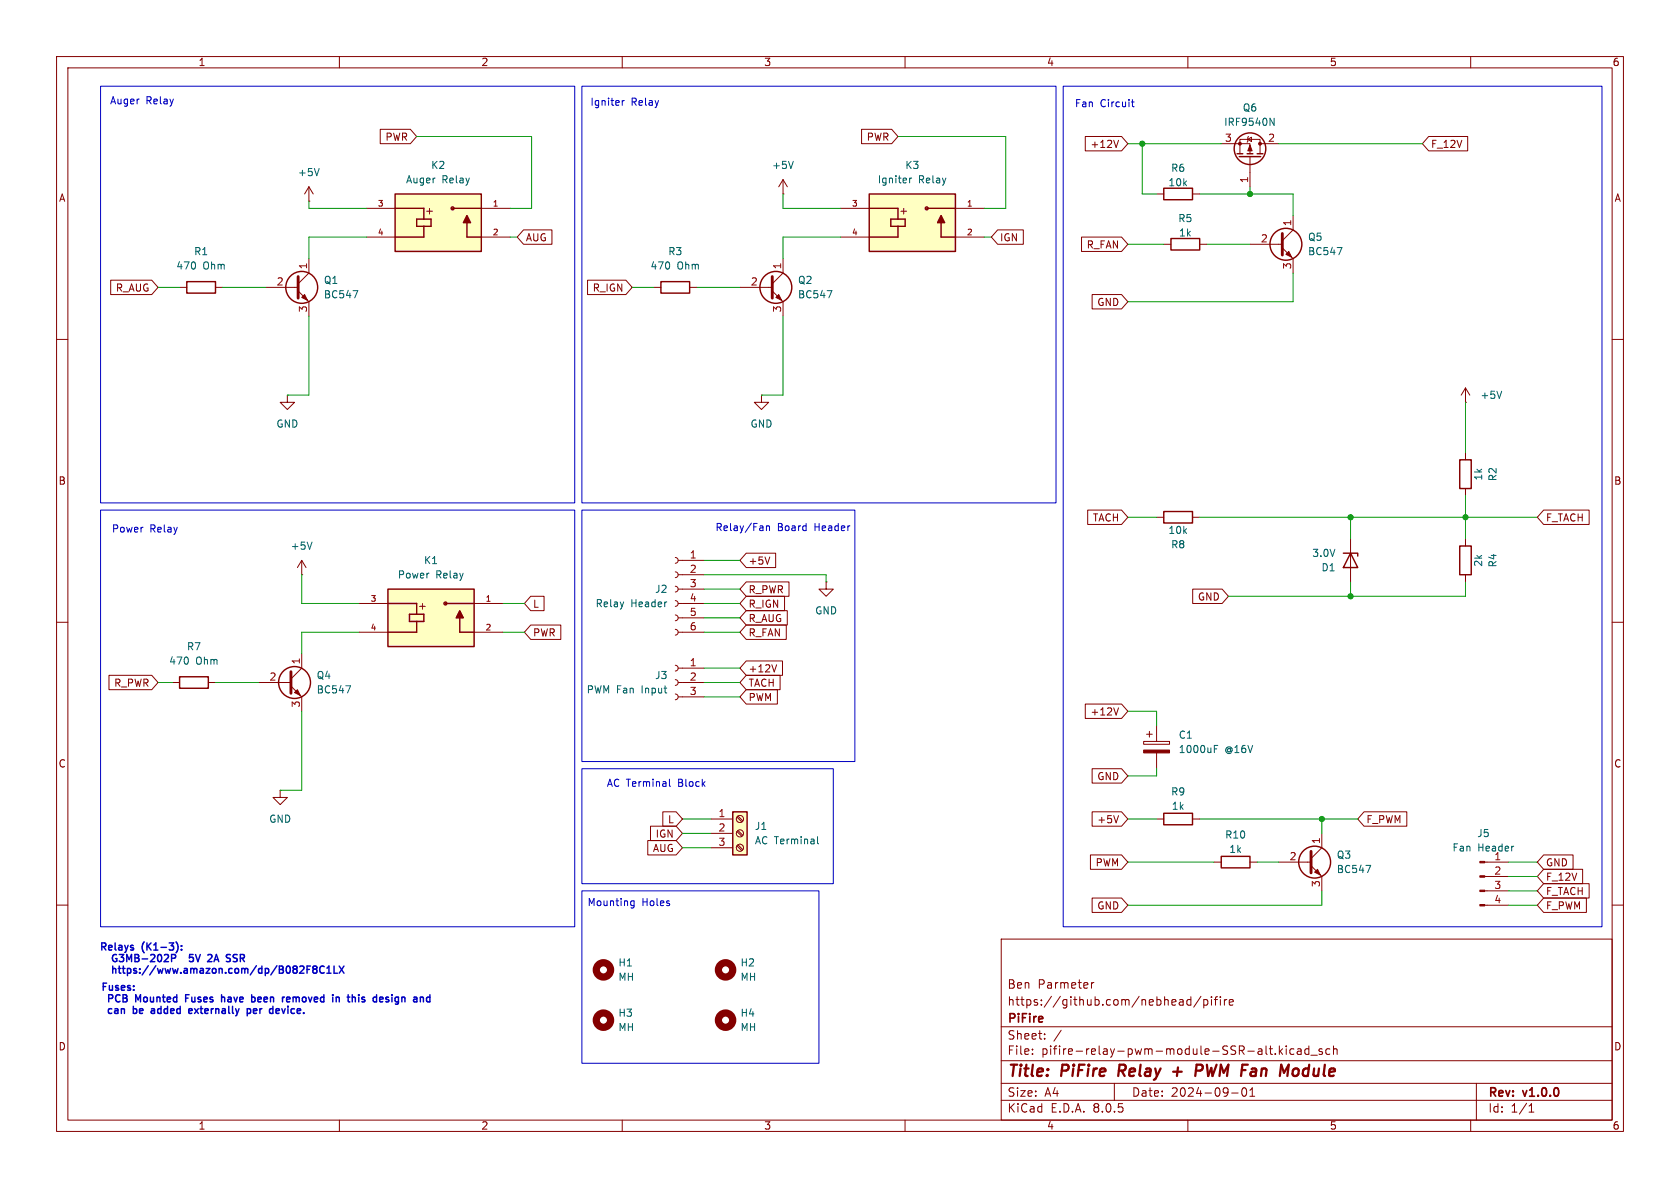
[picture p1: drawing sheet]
<svg xmlns="http://www.w3.org/2000/svg" width="297mm" height="210mm" viewBox="0 0 297 210" stroke-linecap="round" stroke-linejoin="round" font-family="sans-serif">
<g fill="none" stroke="#840000" stroke-width=".18">
<path d="M10 10h277v190h-277zM12 12h273v186h-273zM60 10v2M110 10v2M160 10v2M210 10v2M260 10v2M10 60h2M285 60h2M259.1 95.3v1.2M10 110h2M259.1 101.6v1.3"/>
<path d="M285 110h2M30.5 120.7h1.2M36.8 120.7h1.3M49.5 139.7v1.3h1.3l-1.3 1.2-1.2-1.2h1.2M49.5 139.7h.1M202.2 131.1h4.6v.5h-4.6zM202.7 129.8h1M203.2 129.3v1M204.5 128.3v2.8M204.5 133.1v2.8M10 160h2M285 160h2"/>
<path d="M177 166h108v32h-108zM193 173.7v1M193.4 173.7l-.3 .1-.1 .2M209 176.7l.2 .2v.8M209.2 177.6l-.5 .1M209.2 177.1h-.5M210.5 176.8l-.4-.1-.3 .3v.4l.2 .2h.5M210.5 176.2v1.5M212.3 176.1l-1.3 2M212.8 176.8l.4-.1 .3 .3v.4l-.1 .2h-.6M212.8 176.7v1.5M214.2 176.2v.1"/>
<path d="M214.2 176.7v1M214.7 176.7h.5M215.2 176.2l-.3 .2v1.3M215.7 176.2v.1M215.7 176.7v1M216.5 176.7v1M216.9 176.7l-.3 .1-.1 .2M217.3 177.2l.7-.1v-.3l-.5-.1-.2 .2 .1 .7h.6M60 198v2M110 198v2M160 198v2M177 194.5h108"/>
<path d="M177 191.5h108M177 187.5h108M177 181.5h108M182.5 186.3v.1M182.5 185.5v.1M184.7 183.6v.1M184.7 182.8v.1M187.6 182.1l-1.3 2M197 191.5v3M210 198v2M217.7 193.2h1.2M219.7 192.4l.2-.1a.81 .81 0 0 1 .6 .6 .81 .81 0 0 1-.3 .8l-.2 .1a.81 .81 0 0 1-.3-1.4z"/>
<path d="M221 193.8h.8M221 192.7l.4-.4v1.5M224.4 185.4h.6M224.8 186.4h.2M225.5 186.3v.1M226.2 184.9v1.5M226.3 185.8l.4 .6M226.7 185.4l-.5 .6M227.4 184.9v.1M227.4 185.4v1M228.7 185.5l-.4-.1-.3 .3v.4l.2 .2h.5M229.4 185.5h.6v.9"/>
<path d="M230 185.8h-.5a.29 .29 0 0 0-.2 .3 .29 .29 0 0 0 .2 .3l.5-.1M231.4 185.5l-.4-.1-.3 .3v.4l.1 .2h.6M231.4 184.9v1.5M231.7 186.5h1.2M233.7 185.5l-.3-.1-.2 .2v.2l.5 .2v.3h-.5M235.1 185.5l-.4-.1-.3 .3v.4l.1 .2h.6M235.7 185.5l.3-.1 .3 .1 .1 .9M235.7 184.9v1.5M260 198v2M261 191.5v6.5M270.3 196.6h.9M270.3 195.5l.4-.4v1.5"/>
</g>
<path d="M197.9 188.2l-.2 2M207.4 189.4h1.5M208.3 188.7l-.2 1.5M211.4 189.3h.8a.55 .55 0 0 0 .4-.5 .55 .55 0 0 0-.3-.6h-.7l-.3 2M228.6 189.3a.55 .55 0 0 1 .5-.4 .55 .55 0 0 1 .5 .4l-.1 .5a.6 .6 0 0 1-.9 .3" fill="none" stroke="#840000" stroke-width=".4"/>
<path d="M258.1 96.5h2v5.1h-2zM31.7 119.6h5.1v2.1h-5.1z" fill="none" stroke="#840000" stroke-width=".25"/>
<path d="M202.2 132.6h4.6v.5h-4.6z" fill="#840000" stroke="#840000" stroke-width=".18"/>
<path d="M214.7 132.4h.4M214.7 131.8h.6" fill="none" stroke="#006464" stroke-width=".18"/>
<path d="M68.6 104.1h15.2v10.2h-15.2z" fill="#ffffc2"/>
<g fill="none" stroke="#840000" stroke-width=".25">
<path d="M205.7 33.3h5.1v2h-5.1zM218.7 27.2h1M219.1 27.7h3.8M220.5 27.2h1M222.2 27.2h1.1M207 42.2h5.1v2h-5.1zM205.7 90.4h5.1v2.1h-5.1zM237.5 97.8h2.5v.5M238.8 97.8l1.2 2.5h-2.5zM258.1 81.3h2v5.1h-2zM68.6 104.1h15.2v10.2h-15.2zM68.6 106.7h5.1v1.9"/>
<path d="M72.4 108.6h2.5v1.3h-2.5zM73.7 109.9v1.9h-5.1M78.7 106.7h5.1M81.3 109.2v2.6h2.5M205.7 143.8h5.1v2h-5.1z"/>
<circle cx="221" cy="26.3" r="2.79"/>
<circle cx="227.3" cy="43.2" r="2.82"/>
<circle cx="78.7" cy="106.7" r=".25"/>
</g>
<g fill="none" stroke="#840000" stroke-width=".18">
<path d="M204.5 34.3h1.2M210.8 34.3h1.3M215.9 25.4h5.1v1.8M219.2 27.2v-2.6h3.6v2.6M220.6 24.6l.6-.3v.7zM220.7 24.1l-.1 .2v.7l-.1 .1M221 27.7v5.3M222.8 25.4h3.3M228.6 38.1v2.5l-1.9 1.9M205.7 43.2h1.3M212.1 43.2h1.3M221 43.2h5.7"/>
<path d="M226.7 43.8l1.9 1.9v2.6M259.1 71.1h.1M259.1 68.6v2.5M259.1 68.6l-.8 1.3M259.1 68.6l.7 1.3M204.5 91.4h1.2M210.8 91.4h1.3M238.8 95.3v7.6M259.1 80v1.3M259.1 86.4v1.2M63.5 106.7h5.1M63.5 111.8h5.1"/>
<path d="M74.2 107.2h1M74.7 106.7v1M83.8 106.7h5.1M83.8 111.8h5.1M204.5 144.8h1.2M210.8 144.8h1.3"/>
</g>
<path d="M81.3 108l.6 1.2h-1.3z" fill="#840000" stroke="#840000" stroke-width=".25"/>
<path d="M226.7 41.3v3.8" fill="none" stroke="#840000" stroke-width=".51"/>
<g fill="#840000" stroke="#840000" stroke-width=".18">
<path d="M227.3 45l.5-.5 .5 1z"/>
<path d="M221 25.7l.4 1h-.8z"/>
<circle cx="219.2" cy="25.4" r=".25"/>
<circle cx="222.8" cy="25.4" r=".25"/>
</g>
<path d="M224.5 20.9l.7 1.3v-1.3M236.4 43.8h.8l-.5 1.2M265.5 69.2l-.4 1.2" fill="none" stroke="#006464" stroke-width=".18"/>
<path d="M69.8 34.3h15.3v10.2h-15.3z" fill="#ffffc2"/>
<g fill="none" stroke="#840000" stroke-width=".25">
<path d="M69.8 34.3h15.3v10.2h-15.3zM69.8 36.8h5.1v1.9M73.7 38.7h2.5v1.3h-2.5zM80 36.8h5.1M82.5 39.4v2.5h2.6M74.9 40v1.9h-5.1"/>
<circle cx="80" cy="36.8" r=".25"/>
<circle cx="53.3" cy="50.8" r="2.82"/>
</g>
<g fill="none" stroke="#840000" stroke-width=".18">
<path d="M54.6 35.6h.1M54.6 33l-.8 1.3M54.6 33v2.6M54.6 33l.8 1.3M64.8 36.8h5M75.4 37.3h1.1M75.9 36.8v1M85.1 36.8h5.1M138.4 34.3h.1M138.4 31.8l-.7 1.2M138.4 31.8v2.5M138.4 31.8l.8 1.2"/>
<path d="M47 50.8h5.7M52.7 51.4l1.9 1.9v2.6M54.6 45.7v2.6l-1.9 1.9M64.8 41.9h5M85.1 41.9h5.1M119.4 98.6l.3 .1 .2 .4-.2 .3-.3 .2M119.9 99.1h4.6M119.4 111.3l.3 .1 .2 .4-.2 .3-.3 .2M119.4 108.7l.3 .2 .2 .3-.2 .4-.3 .1M119.4 106.2l.3 .1 .2 .4-.2 .3-.3 .2M119.4 103.6l.3 .2 .2 .3-.2 .4-.3 .1M119.4 101.1l.3 .1 .2 .4-.2 .4-.3 .1"/>
<path d="M119.9 111.8h4.6M119.9 109.2h4.6M119.9 106.7h4.6M119.9 104.1h4.6M119.9 101.6h4.6"/>
</g>
<path d="M82.5 38.1l.7 1.3h-1.3z" fill="#840000" stroke="#840000" stroke-width=".25"/>
<path d="M56.4 29.8l-.4 1.3M140.2 28.5l-.4 1.3M62.4 51.4h.8l-.5 1.2" fill="none" stroke="#006464" stroke-width=".18"/>
<path d="M52.7 48.9v3.8" fill="none" stroke="#840000" stroke-width=".51"/>
<path d="M53.3 52.6l.5-.5 .6 1z" fill="#840000" stroke="#840000" stroke-width=".18"/>
<path d="M153.7 34.3h15.2v10.2h-15.2z" fill="#ffffc2"/>
<g fill="none" stroke="#840000" stroke-width=".25">
<path d="M153.7 34.3h15.2v10.2h-15.2zM153.7 36.8h5v1.9M157.5 38.7h2.5v1.3h-2.5zM163.8 36.8h5.1M166.4 39.4v2.5h2.5M116.8 49.8h5.1v2h-5.1zM158.7 40v1.9h-5"/>
<circle cx="163.8" cy="36.8" r=".25"/>
<circle cx="137.2" cy="50.8" r="2.82"/>
</g>
<g fill="none" stroke="#840000" stroke-width=".18">
<path d="M148.6 36.8h5.1M159.3 37.3h1M159.8 36.8v1M168.9 36.8h5.1M115.6 50.8h1.2M121.9 50.8h1.3M130.8 50.8h5.7M136.5 51.4l1.9 1.9v2.6M138.4 45.7v2.6l-1.9 1.9M148.6 41.9h5.1M168.9 41.9h5.1M134.6 69.9v1.2h1.3l-1.3 1.3-1.3-1.3h1.3"/>
<path d="M134.6 69.9h.1"/>
</g>
<path d="M166.4 38.1l.6 1.3h-1.3z" fill="#840000" stroke="#840000" stroke-width=".25"/>
<path d="M160.8 31.5v.8M161.2 31.5l-.4 .2M146.2 51.4h.9l-.6 1.2" fill="none" stroke="#006464" stroke-width=".18"/>
<path d="M136.5 48.9v3.8" fill="none" stroke="#840000" stroke-width=".51"/>
<path d="M137.2 52.6l.5-.5 .5 1z" fill="#840000" stroke="#840000" stroke-width=".18"/>
<path d="M129.5 143.5h2.6v7.6h-2.6z" fill="#ffffc2"/>
<g fill="none" stroke="#840000" stroke-width=".25">
<path d="M33 49.8h5.1v2h-5.1zM129.5 143.5h2.6v7.6h-2.6zM215.9 151.4h5.1v2h-5.1z"/>
<circle cx="52.1" cy="120.6" r="2.82"/>
<circle cx="232.4" cy="152.4" r="2.82"/>
</g>
<g fill="none" stroke="#840000" stroke-width=".18">
<path d="M67.2 22.9h5.3l1.2 1.2-1.2 1.3h-5.3zM152.3 22.9h5.3l1.1 1.2-1.1 1.3h-5.3zM191.9 24.1h6.4l1.1 1.3-1.1 1.3h-6.4zM197.7 24.8l-.4 1.3M252.6 24.1h6.9v2.6h-6.9l-1.1-1.3zM19.6 49.5h7.2l1.1 1.3-1.1 1.3h-7.2zM31.7 50.8h1.3M38.1 50.8h1.3M92.6 40.6h5v2.6h-5l-1.2-1.3zM103.9 49.5h6.7l1.2 1.3-1.2 1.3h-6.7zM176.4 40.6h4.5v2.6h-4.5l-1.1-1.3zM191.2 41.9h7.1l1.1 1.3-1.1 1.3h-7.1z"/>
<path d="M193.1 52.1h5.2l1.1 1.2-1.1 1.3h-5.2zM50.8 69.9v1.2h1.3l-1.3 1.3-1.3-1.3h1.3M50.8 69.9h.1M53.3 99.1v2.5M53.3 99.1l-.7 1.2M53.3 99.1l.8 1.2M131.9 97.8h5.2v2.5h-5.2l-1.1-1.2zM136.1 98.5l-.4 1.2M192.3 90.2h6l1.1 1.2-1.1 1.3h-6zM272.9 90.2h8v2.5h-8l-1.1-1.3zM19.3 119.4h7.5l1.1 1.3-1.1 1.2h-7.5zM53.3 101.6h.1"/>
<path d="M53.3 115.6v2.5l-1.9 1.9M93.8 110.5h5.3v2.5h-5.3l-1.1-1.2zM93.8 105.4h2.4v2.6h-2.4l-1.1-1.3zM119.4 117.6l.3 .2 .2 .3-.2 .4-.3 .1M119.9 118.1h4.6M131.9 110.5h7.1v2.5h-7.1l-1.1-1.2zM131.9 105.4h6.8v2.6h-6.8l-1.1-1.3zM131.9 102.9h7.6v2.5h-7.6l-1.1-1.3zM131.9 116.8h6.4v2.6h-6.4l-1.1-1.3zM131.9 107.9h7.3v2.6h-7.3l-1.1-1.3zM131.9 119.4h6v2.5h-6l-1.1-1.2zM137.3 117.5l-.4 1.3"/>
<path d="M146 102.9v1.2h1.3l-1.3 1.3-1.2-1.3h1.2M146 102.9h.1M210.9 104.1h5.2l1.1 1.3-1.1 1.3h-5.2zM45.7 120.7h5.7M51.4 121.3l1.9 1.9v2.5M119.4 122.7l.3 .1 .2 .4-.2 .3-.3 .2M119.4 120.1l.3 .2 .2 .4-.2 .3-.3 .2M119.9 123.2h4.6M119.9 120.7h4.6M131.9 121.9h5.5v2.6h-5.5l-1.1-1.3zM191.9 124.5h6.4l1.1 1.2-1.1 1.3h-6.4zM193.1 135.9h5.2l1.1 1.3-1.1 1.2h-5.2z"/>
<path d="M197.7 125.1l-.4 1.3M114.5 148.6h5l1.1 1.3-1.1 1.2h-5zM115 146h4.5l1.1 1.3-1.1 1.3h-4.5zM117.2 143.5h2.3l1.1 1.3-1.1 1.3h-2.3zM125.7 144.8h3.8M125.7 147.3h3.8M125.7 149.9h3.8M130.3 149.5l.8 .9M130.3 147l.8 .8M130.3 144.4l.8 .9M130.5 149.4l.8 .8M130.5 146.8l.8 .9"/>
<path d="M130.5 144.3l.8 .8M192.8 151.1h5.5l1.1 1.3-1.1 1.3h-5.5zM193.1 158.7h5.2l1.1 1.3-1.1 1.3h-5.2zM193.1 143.5h5.2l1.1 1.3-1.1 1.3h-5.2zM197.7 144.2l-.4 1.3M214.6 152.4h1.3M221 152.4h1.2M226.1 152.4h5.7M231.8 153l1.9 1.9v2.6M233.7 147.3v2.6l-1.9 1.9M241.1 143.5h7.6v2.6h-7.6l-1.1-1.3zM262.5 152.4h4.2"/>
<path d="M262.5 157.5h4.2M262.5 154.9h4.2M272.9 153.7h6.9v2.5h-6.9l-1.1-1.3zM272.9 158.7h7.6v2.6h-7.6l-1.1-1.3zM272.9 151.1h5.2v2.6h-5.2l-1.1-1.3zM272.9 156.2h8v2.6h-8l-1.1-1.3zM262.5 160h4.2"/>
<circle cx="130.8" cy="149.9" r=".63"/>
<circle cx="130.8" cy="144.8" r=".63"/>
<circle cx="130.8" cy="147.3" r=".63"/>
</g>
<path d="M55.2 95.8l-.5 1.3M61.1 121.2h.9l-.6 1.3M144.5 147.9v1.1l.2 .2M241.5 153h.8l-.5 1.2" fill="none" stroke="#006464" stroke-width=".18"/>
<path d="M51.4 118.7v3.9M231.8 150.5v3.8" fill="none" stroke="#840000" stroke-width=".51"/>
<g fill="#840000" stroke="#840000" stroke-width=".18">
<path d="M52.1 122.4l.5-.5 .5 1z"/>
<path d="M232.4 154.2l.5-.5 .5 1z"/>
<path d="M261.6 159.9h.9v.2h-.9z"/>
<path d="M261.6 157.4h.9v.2h-.9z"/>
<path d="M261.6 154.8h.9v.3h-.9z"/>
<path d="M261.6 152.3h.9v.2h-.9z"/>
</g>
<g fill="none" stroke="#840000" stroke-width="1.3">
<circle cx="106.7" cy="171.4" r="1.27"/>
<circle cx="128.3" cy="171.4" r="1.27"/>
<circle cx="106.7" cy="180.3" r="1.27"/>
<circle cx="128.3" cy="180.3" r="1.27"/>
</g>
<g fill="none" stroke="#0000c2" stroke-width=".18">
<path d="M17.8 15.2h83.8v73.7h-83.8zM102.9 15.2h83.8v73.7h-83.8zM110 17.8v.8M110.4 17.8l-.4 .2M188 15.2h95.2v148.6h-95.2zM200 18h.5M200.2 17.6v1.1l.3 .2M17.8 90.2h83.8v73.6h-83.8zM102.9 90.2h48.2v44.4h-48.2zM135.5 93v.8M135.5 93.1l.2-.1h.3v.8M102.9 135.9h44.4v20.3h-44.4z"/>
<path d="M118.3 137.7v1.1l.2 .2M102.9 157.5h41.9v30.5h-41.9zM111.6 160l.1 .1 .4-.1M112.1 159.2v1.1l-.2 .2h-.3M112.1 159.3l-.4-.1-.1 .2"/>
</g>
<g fill="none" stroke="#0000c2" stroke-width=".25">
<path d="M19.9 169.3l.1 .5M19.9 170.8v1.2M20 171.3h-.1M23.6 177.9v1.3M23.6 179.1l.1 .1M23.7 178.3l-.1 .1M24.4 176.7l-.4-.9v1.3M26.7 179l.2 .2 .4-.1M26.8 178.4l.3-.1 .2 .2M27.3 178.6l-.4 .1-.2 .2M30.9 169.3l-.1 .1M31.2 166.6a1.49 1.49 0 0 1 0 1.8"/>
<path d="M32.1 167.8v.2M32.1 167.2v.1M32.8 176.4h.4M33.4 175.8h-.6v1.3M33.5 178.3l.4 .1 .1 .2-.6 .1M33.9 179.1l-.4 .1M34.1 168.7h-.6v.6l.2-.1 .4 .1 .1 .2-.1 .4-.1 .1-.5-.1M34.4 178.3l.7 .9M35.1 178.3l-.7 .9M37.8 170l.5-1.3 .4 1.3M38 169.6h.6M39.5 176.3l.2 .1v.7"/>
<path d="M41.5 168.7l.4 .1M41.7 169.4l.2 .2-.2 .4M43.8 178.3h.3l.2 .2v.5l-.5 .2M45.3 178.4l-.3-.1-.2 .2 .1 .6h.4M45.4 178.6l-.6 .1M46.1 176.3h-.3l-.2 .1v.6h.5M46.2 176.6l-.6 .1M48.2 177.9v1.3M49 178.3l.3 .1 .1 .2-.6 .1M49.3 179.1l-.3 .1M51.1 176.3l.2 .3-.6 .1M51.2 177l-.1 .1"/>
<path d="M51.8 176.3v.8M52.2 176.3l-.4 .1M57.3 170.9a.6 .6 0 0 0-.8 .4 .6 .6 0 0 0 .6 .7l.2-.1M57.8 172h.7M57.8 171.1l.4-.3v1.2M59.1 170.8v1.2h.6M60 170.8l.8 1.2M60.8 170.8l-.8 1.2M61.4 176.3h.5M64 176.5l.5 .4-.2 .2-.3-.1M64.5 176.3h-.3l-.2 .1M69.3 175.8v.2"/>
<path d="M69.3 176.3v.8"/>
</g>
<g fill="none" stroke="#009600" stroke-width=".18">
<path d="M54.6 35.6v1.2h10.2M73.7 24.1h20.3v12.7h-3.8M138.4 34.3v2.5h10.2M158.7 24.1h19.1v12.7h-3.8M199.4 25.4h16.5M201.9 25.4v8.9h2.6M212.1 34.3h16.5v3.8M221 33v1.3M226.1 25.4h25.4M27.9 50.8h3.8M39.4 50.8h7.6M54.6 55.9v14h-3.8"/>
<path d="M64.8 41.9h-10.2v3.8M90.2 41.9h1.2M111.8 50.8h3.8M123.2 50.8h7.6M138.4 55.9v14h-3.8M148.6 41.9h-10.2v3.8M174 41.9h1.3M199.4 43.2h6.3M213.4 43.2h7.6M228.6 48.3v5h-29.2M259.1 71.1v8.9M124.5 99.1h6.3"/>
<path d="M199.4 91.4h5.1M212.1 91.4h59.7M238.8 91.4v3.9M259.1 87.6v7.7M53.3 101.6v5.1h10.2M63.5 111.8h-10.2v3.8M88.9 111.8h3.8M88.9 106.7h3.8M124.5 101.6h21.5v1.3M124.5 111.8h6.3M124.5 106.7h6.3M124.5 118.1h6.3"/>
<path d="M124.5 109.2h6.3M124.5 104.1h6.3M238.8 102.9v2.5M259.1 102.9v2.5h-41.9M27.9 120.7h2.6M38.1 120.7h7.6M53.3 125.7v14h-3.8M124.5 120.7h6.3M124.5 123.2h6.3M199.4 125.7h5.1v2.6M204.5 135.9v1.3h-5.1M120.6 149.9h5.1"/>
<path d="M120.6 147.3h5.1M120.6 144.8h5.1M199.4 144.8h5.1M199.4 152.4h15.2M212.1 144.8h27.9M222.2 152.4h3.9M233.7 157.5v2.5h-34.3M233.7 144.8v2.5M266.7 154.9h5.1M266.7 157.5h5.1M266.7 152.4h5.1M266.7 160h5.1"/>
</g>
<g fill="#009600" stroke="#009600" stroke-width=".18">
<circle cx="221" cy="34.3" r=".46"/>
<circle cx="238.8" cy="91.4" r=".46"/>
<circle cx="259.1" cy="91.4" r=".46"/>
<circle cx="238.8" cy="105.4" r=".46"/>
<circle cx="233.7" cy="144.8" r=".46"/>
<circle cx="201.9" cy="25.4" r=".46"/>
</g>
<g font-size="2.8" fill="#840000">
<text x="178" y="190.9">Title:</text>
<text x="187.7" y="190.9">PiFire</text>
<text x="198.6" y="190.9">Relay</text>
<text x="213.8" y="190.9">PWM Fan</text>
<text x="230.3" y="190.9">Module</text>
</g>
<g font-size="2.1" fill="#840000">
<text x="178" y="178">https://github.com/nebhead/pifire</text>
<text x="178" y="175">Ben</text>
<text x="183.4" y="175">Parmeter</text>
<text x="178" y="184">Sheet:</text>
<text x="178" y="181.2">PiFire</text>
<text x="178" y="186.7">File:</text>
<text x="184.1" y="186.7">pifire-relay-pwm-module-SSR-alt.kicad_sch</text>
<text x="178" y="196.9">KiCad</text>
<text x="178" y="194.1">Size:</text>
<text x="184.7" y="194.1">A4</text>
<text x="185.7" y="196.9">E.D.A.</text>
<text x="193.3" y="196.9">8.0.5</text>
<text x="200" y="194.1">Date:</text>
<text x="207" y="194.1">2024-09-01</text>
<text x="263" y="194.3">Rev:</text>
<text x="263" y="196.9">Id:</text>
<text x="267.1" y="196.9">1/1</text>
<text x="269.4" y="194.3">v1.0.0</text>
</g>
<g font-size="1.8" fill="#840000">
<text x="35" y="11.9">1</text>
<text x="85" y="11.9">2</text>
<text x="135" y="11.9">3</text>
<text x="185" y="11.9">4</text>
<text x="235" y="11.9">5</text>
<text x="285" y="11.9">6</text>
<text x="68" y="25.1">PWR</text>
<text x="153.1" y="25.1">PWR</text>
<text x="192.7" y="26.4">+12V</text>
<text x="252.9" y="26.4">F_12V</text>
<text x="10.3" y="35.9">A</text>
<text x="285.3" y="35.9">A</text>
<text x="92.9" y="42.9">AUG</text>
<text x="176.7" y="42.9">IGN</text>
<text x="192" y="44.1">R_FAN</text>
<text x="20.4" y="51.8">R_AUG</text>
<text x="104.7" y="51.8">R_IGN</text>
<text x="193.9" y="54.3">GND</text>
<text x="10.3" y="85.9">B</text>
<text x="285.3" y="85.9">B</text>
<text x="193.1" y="92.4">TACH</text>
<text x="273.2" y="92.4">F_TACH</text>
<text x="132.2" y="100">+5V</text>
<text x="94.1" y="107.6">L</text>
<text x="132.2" y="107.6">R_IGN</text>
<text x="132.2" y="105.1">R_PWR</text>
<text x="211.7" y="106.4">GND</text>
<text x="94.1" y="112.7">PWR</text>
<text x="132.2" y="112.7">R_FAN</text>
<text x="132.2" y="110.2">R_AUG</text>
<text x="132.2" y="119.1">+12V</text>
<text x="20.1" y="121.6">R_PWR</text>
<text x="132.2" y="124.1">PWM</text>
<text x="132.2" y="121.6">TACH</text>
<text x="192.7" y="126.7">+12V</text>
<text x="10.3" y="135.9">C</text>
<text x="285.3" y="135.9">C</text>
<text x="193.9" y="138.1">GND</text>
<text x="115.8" y="148.3">IGN</text>
<text x="118" y="145.7">L</text>
<text x="193.9" y="145.7">+5V</text>
<text x="241.5" y="145.7">F_PWM</text>
<text x="115.3" y="150.8">AUG</text>
<text x="193.6" y="153.4">PWM</text>
<text x="273.2" y="155.9">F_12V</text>
<text x="273.2" y="153.4">GND</text>
<text x="193.9" y="161">GND</text>
<text x="273.2" y="161">F_PWM</text>
<text x="273.2" y="158.4">F_TACH</text>
<text x="10.3" y="185.9">D</text>
<text x="285.3" y="185.9">D</text>
<text x="35" y="199.9">1</text>
<text x="85" y="199.9">2</text>
<text x="135" y="199.9">3</text>
<text x="185" y="199.9">4</text>
<text x="235" y="199.9">5</text>
<text x="285" y="199.9">6</text>
</g>
<g font-size="1.8" fill="#0000c2">
<text x="19.4" y="18.6">Auger</text>
<text x="25.8" y="18.6">Relay</text>
<text x="104.3" y="18.9">Igniter</text>
<text x="111.6" y="18.9">Relay</text>
<text x="189.9" y="19.2">Fan</text>
<text x="194.5" y="19.2">Circuit</text>
<text x="19.7" y="94.3">Power</text>
<text x="26.5" y="94.3">Relay</text>
<text x="126.4" y="94.1">Relay/Fan</text>
<text x="137.4" y="94.1">Board</text>
<text x="144.1" y="94.1">Header</text>
<text x="107.2" y="139.3">AC Terminal</text>
<text x="120" y="139.3">Block</text>
<text x="103.8" y="160.4">Mounting</text>
<text x="113.5" y="160.4">Holes</text>
<text x="17.5" y="168.4">Relays</text>
<text x="20.5" y="170.4">G3MB-202P</text>
<text x="20.5" y="172.5">https://www.amazon.com/dp/B082F8C1LX</text>
<text x="25.2" y="168.4">(K1-3):</text>
<text x="35.1" y="170.4">5V</text>
<text x="38.9" y="170.4">2A</text>
<text x="42.6" y="170.4">SSR</text>
<text x="17.8" y="175.5">Fuses:</text>
<text x="19.3" y="177.6">PCB</text>
<text x="19.3" y="179.6">can</text>
<text x="24.1" y="179.6">be</text>
<text x="24.5" y="177.6">Mounted</text>
<text x="27.8" y="179.6">added</text>
<text x="33.9" y="177.6">Fuses</text>
<text x="35" y="179.6">externally</text>
<text x="40.7" y="177.6">have</text>
<text x="45.8" y="179.6">per</text>
<text x="46.6" y="177.6">been</text>
<text x="50.3" y="179.6">device.</text>
<text x="52.5" y="177.6">removed</text>
<text x="61.9" y="177.6">in</text>
<text x="65.1" y="177.6">this</text>
<text x="70.1" y="177.6">design</text>
</g>
<g font-size="1.8" fill="#006464">
<text x="216.3" y="22.5">IRF9540N</text>
<text x="219.6" y="19.9">Q6</text>
<text x="52.6" y="31.3">+5V</text>
<text x="71.7" y="32.6">Auger</text>
<text x="76.1" y="30.1">K2</text>
<text x="78.1" y="32.6">Relay</text>
<text x="136.4" y="30.1">+5V</text>
<text x="155.1" y="32.6">Igniter</text>
<text x="159.9" y="30.1">K3</text>
<text x="162.4" y="32.6">Relay</text>
<text x="206.5" y="33.1">10k</text>
<text x="206.9" y="30.6">R6</text>
<text x="208.2" y="39.5">R5</text>
<text x="31.1" y="47.9">470</text>
<text x="34.2" y="45.3">R1</text>
<text x="35.9" y="47.9">Ohm</text>
<text x="114.9" y="47.9">470</text>
<text x="118" y="45.3">R3</text>
<text x="119.7" y="47.9">Ohm</text>
<text x="208.3" y="42">1k</text>
<text x="231.1" y="45.3">BC547</text>
<text x="231.1" y="42.8">Q5</text>
<text x="57.2" y="52.9">BC547</text>
<text x="57.2" y="50.4">Q1</text>
<text x="141" y="52.9">BC547</text>
<text x="141" y="50.4">Q2</text>
<text x="261.6" y="70.7">+5V</text>
<text x="48.8" y="75.8">GND</text>
<text x="132.6" y="75.8">GND</text>
<text x="262.2" y="85" transform="rotate(-90 262.2 85)">1k</text>
<text x="264.8" y="85.2" transform="rotate(-90 264.8 85.2)">R2</text>
<text x="206.5" y="94.6">10k</text>
<text x="51.3" y="97.4">+5V</text>
<text x="74.9" y="99.9">K1</text>
<text x="206.9" y="97.1">R8</text>
<text x="231.9" y="98.7">3.0V</text>
<text x="233.5" y="101.2">D1</text>
<text x="262.2" y="100.3" transform="rotate(-90 262.2 100.3)">2k</text>
<text x="264.8" y="100.4" transform="rotate(-90 264.8 100.4)">R4</text>
<text x="70.2" y="102.5">Power</text>
<text x="77" y="102.5">Relay</text>
<text x="105.2" y="107.5">Relay</text>
<text x="111.5" y="107.5">Header</text>
<text x="115.7" y="105">J2</text>
<text x="144" y="108.8">GND</text>
<text x="29.8" y="117.7">470</text>
<text x="32.9" y="115.2">R7</text>
<text x="34.6" y="117.7">Ohm</text>
<text x="55.9" y="122.8">BC547</text>
<text x="55.9" y="120.2">Q4</text>
<text x="103.6" y="122.8">PWM Fan</text>
<text x="113.5" y="122.8">Input</text>
<text x="115.7" y="120.2">J3</text>
<text x="208.3" y="130.8">C1</text>
<text x="208.3" y="133.3">1000uF</text>
<text x="216.5" y="133.3">@16V</text>
<text x="206.9" y="140.8">R9</text>
<text x="207.1" y="143.4">1k</text>
<text x="47.5" y="145.6">GND</text>
<text x="133.4" y="146.9">J1</text>
<text x="133.4" y="149.5">AC Terminal</text>
<text x="216.5" y="148.4">R10</text>
<text x="261.1" y="148.2">J5</text>
<text x="217.2" y="151">1k</text>
<text x="236.2" y="154.5">BC547</text>
<text x="236.2" y="152">Q3</text>
<text x="256.7" y="150.7">Fan</text>
<text x="261.2" y="150.7">Header</text>
<text x="264.1" y="152.1">1</text>
<text x="109.2" y="173.6">MH</text>
<text x="109.2" y="171">H1</text>
<text x="130.8" y="173.6">MH</text>
<text x="130.8" y="171">H2</text>
<text x="109.2" y="179.9">H3</text>
<text x="130.8" y="179.9">H4</text>
<text x="109.2" y="182.5">MH</text>
<text x="130.8" y="182.5">MH</text>
</g>
<g font-size="1.8" fill="#a90000">
<text x="216.5" y="25.1">3</text>
<text x="224.1" y="25.1">2</text>
<text x="220.7" y="32.5" transform="rotate(-90 220.7 32.5)">1</text>
<text x="228.3" y="40.1" transform="rotate(-90 228.3 40.1)">1</text>
<text x="54.4" y="47.7" transform="rotate(-90 54.4 47.7)">1</text>
<text x="138.2" y="47.7" transform="rotate(-90 138.2 47.7)">1</text>
<text x="222.8" y="42.9">2</text>
<text x="228.3" y="47.7" transform="rotate(-90 228.3 47.7)">3</text>
<text x="48.8" y="50.5">2</text>
<text x="132.6" y="50.5">2</text>
<text x="54.4" y="55.3" transform="rotate(-90 54.4 55.3)">3</text>
<text x="138.2" y="55.3" transform="rotate(-90 138.2 55.3)">3</text>
<text x="121.8" y="98.8">1</text>
<text x="121.8" y="101.3">2</text>
<text x="121.8" y="103.9">3</text>
<text x="121.8" y="106.4">4</text>
<text x="121.8" y="109">5</text>
<text x="121.8" y="111.5">6</text>
<text x="53.1" y="117.5" transform="rotate(-90 53.1 117.5)">1</text>
<text x="121.8" y="117.9">1</text>
<text x="47.6" y="120.4">2</text>
<text x="53.1" y="125.2" transform="rotate(-90 53.1 125.2)">3</text>
<text x="121.8" y="120.4">2</text>
<text x="121.8" y="122.9">3</text>
<text x="126.9" y="144.5">1</text>
<text x="126.9" y="147.1">2</text>
<text x="126.9" y="149.6">3</text>
<text x="233.4" y="149.3" transform="rotate(-90 233.4 149.3)">1</text>
<text x="227.9" y="152.1">2</text>
<text x="264.1" y="154.7">2</text>
<text x="233.4" y="156.9" transform="rotate(-90 233.4 156.9)">3</text>
<text x="264.1" y="157.2">3</text>
<text x="264.1" y="159.8">4</text>
</g>
<g font-size="1.4" fill="#a90000">
<text x="66.7" y="36.6">3</text>
<text x="66.7" y="41.7">4</text>
<text x="87" y="36.6">1</text>
<text x="87" y="41.7">2</text>
<text x="150.5" y="36.6">3</text>
<text x="150.5" y="41.7">4</text>
<text x="170.8" y="36.6">1</text>
<text x="170.8" y="41.7">2</text>
<text x="65.4" y="106.4">3</text>
<text x="85.7" y="106.4">1</text>
<text x="65.4" y="111.5">4</text>
<text x="85.7" y="111.5">2</text>
</g>
</svg>
